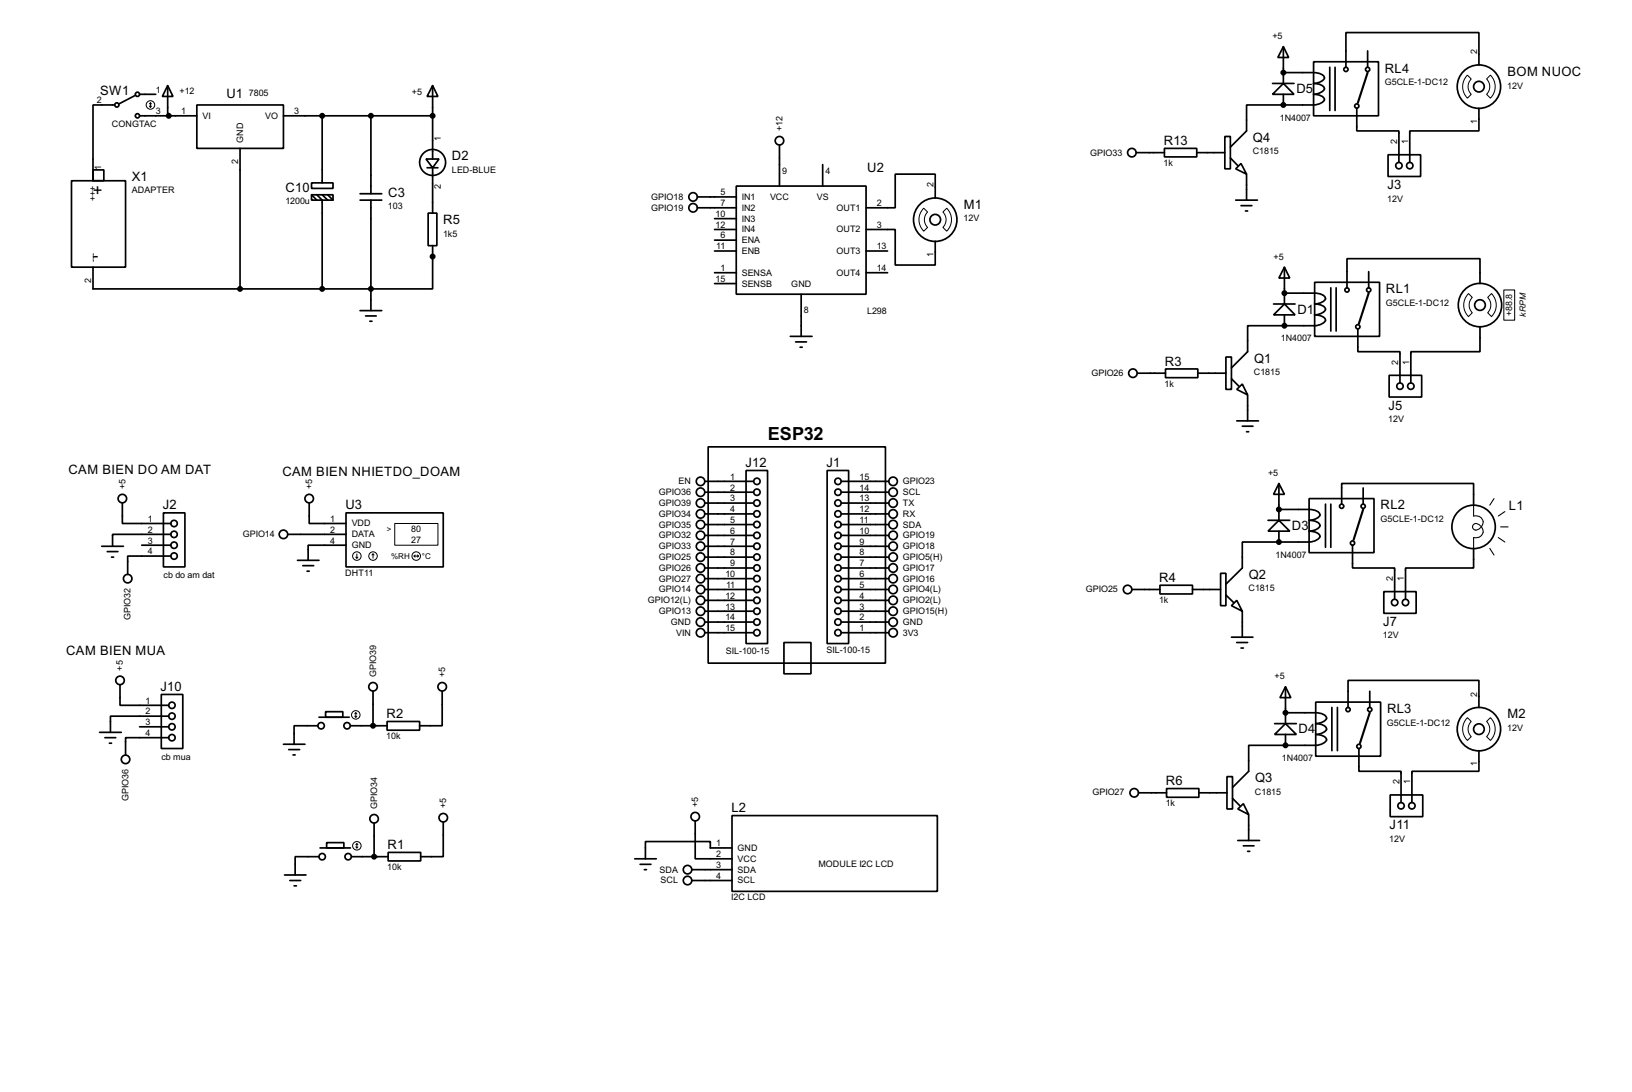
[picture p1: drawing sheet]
<svg xmlns="http://www.w3.org/2000/svg" width="383mm" height="256mm" viewBox="0 0 383 256" stroke-linecap="round" stroke-linejoin="round" font-family="sans-serif">
<g fill="none" stroke="#000" stroke-width=".4">
<path d="M299 19.6h5.1M301.6 19.6l2.5 2.6h-5.1zM301.6 11l1.2 2.5h-2.5zM301.6 17.1h7.7a2.08 2.08 0 0 1 1.9 1.2 2.67 2.67 0 0 1-2.5 1.3h.6a2.08 2.08 0 0 1 1.9 1.3 2.76 2.76 0 0 1-2.5 1.3h.6a2.08 2.08 0 0 1 1.9 1.2 2.75 2.75 0 0 1-2.5 1.3h-7.1M301.6 11v8.6M308.7 14.5h15.2v12.7h-15.2zM312.5 15.8v10.2M313.7 15.8v10.2M321.4 12v3.8M347.5 15.3v-7.6h-31.2v8.1M21.9 39.9h2.5v2.6h-2.5zM27 24.7h-5.1v17.8"/>
<path d="M31.8 22.4l-3.8 2M32.8 27.2h13.5M32.8 22.2h3.8M39.4 20.1l1.3 2.6h-2.5zM39.4 20.1v6.6h.3v.5M46.3 24.7h20.3v10.2h-20.3zM56.4 34.9v33M66.6 27.2h35.1M75.7 27.2v15.8M87.2 27.2v18.3M100.1 37.4h3.1l-1.5 2zM100.4 39.4h2.5"/>
<path d="M101.7 20.1l1.2 2.6h-2.5zM101.7 20.1v17.3M101.7 39.4v10.7M183.2 34.1v9.6M193.3 38.7v5M267 35.9h6.6M273.6 34.9h7.6v2h-7.6zM281.2 35.9h6.6M287.8 32.1h1.3v7.6h-1.3zM289.1 37.1l1.8 1.8M290.4 39.7l1.2-1.3 1.3 2.5zM301.6 24.7h-8.7v6.1l-3.8 3.8"/>
<path d="M301.6 22.2v2.5M318.8 25.5v5.3h9.9v7.4M326.2 36.4h7.6v5.1h-7.6zM347.5 25.5v5.3h-16.2v7.4M16.8 42.5h12.7v20.3h-12.7zM73.2 43h5.1v1.3h-5.1zM73.2 45.8h5.1v1.2h-5.1zM73.2 45.8l1.3 1.2M74.5 45.8l1.2 1.2v20.9M75.7 45.8l1.3 1.2M77 45.8l1.3 1.2M84.6 47h5.1"/>
<path d="M84.6 45.5h5.1M87.2 47v26M100.6 50.1h2.1v7.6h-2.1zM101.7 57.7v10.2h-79.8v-5.1M163.9 46.3h9.1M163.9 48.8h9.1M167.9 56.4h5.1M167.9 53.9h5.1M167.9 59h5.1M167.9 51.4h5.1M173 43.7h30.5v25.4h-30.5zM203.5 53.9h6.9v8.4h9.4v-5.6"/>
<path d="M203.5 59h5.1M219.8 46.5v-5.6h-9.4v7.9h-6.9M290.4 47h5.1M291.6 48.3h2.6M292.7 49.6h.5M292.9 40.9v6.1M84.6 73h5.1M85.9 74.2h2.5M86.9 75.5h.5M167.9 64.1h5.1M167.9 66.6h5.1M185.7 79h5.1"/>
<path d="M188.3 69.1v9.9M203.5 64.1h5.1M299.3 71.4h5M301.8 71.4l2.5 2.6h-5zM301.8 62.8l1.3 2.5h-2.6zM301.8 76.5h-8.6v6.1l-3.8 3.8M301.8 68.9h7.7a2.04 2.04 0 0 1 2 1.3 2.75 2.75 0 0 1-2.6 1.2h.6a2.08 2.08 0 0 1 2 1.3 2.67 2.67 0 0 1-2.6 1.3h.6a2.08 2.08 0 0 1 2 1.2 2.76 2.76 0 0 1-2.6 1.3h-7.1M301.8 62.8v8.6M301.8 74v2.5M308.9 66.3h15.3v12.7h-15.3zM312.7 67.6v10.2M314 67.6v10.2"/>
<path d="M319.1 77.3v5.3h9.9v7.4M321.6 63.8v3.8M347.8 76.8v5.8h-16.3v7.4M347.8 66.6v-5.8h-31.3v6.8M187 80.3h2.5M188 81.6h.5M267.3 87.7h6.6M273.9 86.7h7.6v2h-7.6zM281.5 87.7h6.6M288.1 83.9h1.3v7.6h-1.3zM289.4 89l1.7 1.7M290.6 91.5l1.3-1.3 1.3 2.6z"/>
<path d="M290.6 98.9h5.1M293.2 92.8v6.1M326.4 88.2h7.7v5.1h-7.7zM28.8 118.2v4.8h11.4M72.7 118.2v4.8h8.6M165.7 113.1h11.4M165.7 115.6h11.4M165.7 118.2h11.4M166.4 105h41.7v50.8h-41.7zM175.3 110.5h5.1v40.7h-5.1zM194.4 110.5h5v40.7h-5zM197.7 113.1h11.1"/>
<path d="M197.7 115.6h11.1M197.7 118.2h11.1M291.9 100.1h2.5M292.9 101.4h.5M300.5 113.6l1.3 2.5h-2.5zM300.5 119.7h7.1a2.27 2.27 0 0 1 2.6 1.3 2.68 2.68 0 0 1-2.6 1.2h.6a2.03 2.03 0 0 1 2 1.3 2.61 2.61 0 0 1-2.6 1.3h.6a2.03 2.03 0 0 1 2 1.2 2.7 2.7 0 0 1-2.6 1.3h-7.1M300.5 113.6v8.6M307.6 117.1h15.3v12.7h-15.3zM311.5 118.4v10.2M312.7 118.4v10.2M315.3 118.4v-4.8h31v5.1M320.3 114.6v3.8"/>
<path d="M23.9 128.3h5.1M25.2 129.6h2.5M26.2 130.9h.5M33.3 128.1h6.9M38.4 120.5h5.1v12.7h-5.1zM40.2 130.6h-10.2v4.3M40.2 125.5h-13.7v2.8M67.6 125.5h13.7M69.9 131.6h5.1M71.2 132.9h2.5M72.2 134.2h.5M81.3 120.5h22.9v12.7h-22.9z"/>
<path d="M81.3 128.1h-8.9v3.5M165.7 120.7h11.4M165.7 123.2h11.4M165.7 125.8h11.4M165.7 128.3h11.4M165.7 130.9h11.4M165.7 133.4h11.4M165.7 135.9h11.4M165.7 138.5h11.4M197.7 120.7h11.1M197.7 123.2h11.1M197.7 125.8h11.1"/>
<path d="M197.7 128.3h11.1M197.7 130.9h11.1M197.7 133.4h11.1M197.7 135.9h11.1M197.7 138.5h11.1M266 138.5h6.6M272.6 137.5h7.6v2h-7.6zM280.2 138.5h6.6M286.8 134.7h1.3v7.6h-1.3zM288.1 139.8l1.8 1.7M298 122.2h5.1M300.5 122.2l2.6 2.6h-5.1z"/>
<path d="M300.5 127.3h-8.6v6.1l-3.8 3.8M300.5 124.8v2.5M317.8 128.1v5.3h9.9v7.4M325.2 139h7.6v5.1h-7.6zM346.3 128.8v4.6h-16v7.4M165.7 141h11.4M165.7 143.6h11.4M165.7 146.1h11.4M165.7 148.6h11.4M184.2 150.9h6.4v7.4h-6.4zM197.7 141h11.1M197.7 143.6h11.1"/>
<path d="M197.7 146.1h11.1M197.7 148.6h11.1M289.4 142.3l1.2-1.3 1.3 2.6zM289.4 149.7h5M290.6 150.9h2.6M291.6 152.2h.6M291.9 143.6v6.1M23.4 172h5.1M24.7 173.3h2.5M25.7 174.6h.5M28.2 160.8v4.9h11.5M32.8 170.7h6.9"/>
<path d="M37.9 163.1h5.1v12.7h-5.1zM39.7 173.3h-10.2v4M39.7 168.2h-13.7v3.8M66.6 174.8h5.1M67.9 176.1h2.5M68.9 177.3h.5M74.7 170.5h-5.6v4.3M75 168.5h7.1M76.5 167.2h4.1v1.3h-4.1zM82.4 170.5h8.6M87.7 162.4v8.1M91 169.5h7.6v2h-7.6z"/>
<path d="M103.9 162.4v8.1h-5.3M299.5 170h5.1M302.1 170l2.5 2.5h-5.1zM302.1 161.3l1.2 2.6h-2.5zM302.1 175.1h-8.7v6.1l-3.8 3.8M302.1 167.4h7.7a2.04 2.04 0 0 1 1.9 1.3 2.75 2.75 0 0 1-2.5 1.3h.6a2.04 2.04 0 0 1 1.9 1.3 2.75 2.75 0 0 1-2.5 1.2h.6a2.08 2.08 0 0 1 1.9 1.3 2.76 2.76 0 0 1-2.5 1.3h-7.1M302.1 161.3v8.7M302.1 172.5v2.6M309.2 164.9h15.2v12.7h-15.2zM313 166.2v10.1M314.3 166.2v10.1M316.8 166.2v-6.4h30.7v6.4"/>
<path d="M319.3 175.8v5.4h9.9v7.3M321.9 162.4v3.8M347.5 176.3v4.9h-15.7v7.3M75.2 199.2h7.2M76.8 197.9h4v1.3h-4zM87.9 193.3v7.9M104.2 193.1v8.1h-5.3M163.4 192.8v8.9h8.6M172 191.6h48.3v17.8h-48.3zM172 199.2h-5.1v-1.5h-15.2v4M267.5 186.2h6.6M274.1 185.2h7.6v2.1h-7.6z"/>
<path d="M281.7 186.2h6.6M288.3 182.4h1.3v7.6h-1.3zM289.6 187.5l1.8 1.8M290.9 190l1.3-1.2 1.2 2.5zM290.9 197.4h5.1M292.2 198.7h2.5M293.2 200h.5M293.4 191.3v6.1M326.7 186.7h7.6v5.1h-7.6zM66.9 205.5h5M68.1 206.8h2.6M69.1 208.1h.6"/>
<path d="M75 201.2h-5.6v4.3M82.6 201.2h8.6M91.2 200.2h7.7v2h-7.7zM149.2 201.7h5M150.4 203h2.6M151.4 204.3h.5M162.6 204.3h9.4M162.6 206.8h9.4"/>
<circle cx="316.2" cy="16.3" r=".5"/>
<circle cx="321.3" cy="16.3" r=".5"/>
<circle cx="27.4" cy="24.7" r=".5"/>
<circle cx="32.3" cy="22.2" r=".5"/>
<circle cx="32.3" cy="27.2" r=".5"/>
<circle cx="101.6" cy="38.2" r="3.1"/>
<circle cx="183.1" cy="33.1" r="1"/>
<circle cx="265.9" cy="35.9" r="1"/>
<circle cx="318.8" cy="24.9" r=".5"/>
<circle cx="328.7" cy="38.9" r=".75"/>
<circle cx="331.2" cy="38.9" r=".75"/>
<circle cx="347.5" cy="20.4" r="5.1"/>
<circle cx="347.5" cy="20.4" r="1.25"/>
<circle cx="162.8" cy="48.8" r="1"/>
<circle cx="162.8" cy="46.3" r="1"/>
<circle cx="219.7" cy="51.6" r="5.1"/>
<circle cx="219.7" cy="51.6" r="1.25"/>
<circle cx="316.5" cy="68.1" r=".5"/>
<circle cx="319" cy="76.8" r=".5"/>
<circle cx="321.6" cy="68.1" r=".5"/>
<circle cx="347.7" cy="71.7" r="5.1"/>
<circle cx="347.7" cy="71.7" r="1.25"/>
<circle cx="266.2" cy="87.7" r="1"/>
<circle cx="328.9" cy="90.7" r=".75"/>
<circle cx="331.5" cy="90.7" r=".75"/>
<circle cx="28.7" cy="117.1" r="1"/>
<circle cx="72.6" cy="117.1" r="1"/>
<circle cx="164.6" cy="115.6" r="1"/>
<circle cx="164.6" cy="118.2" r="1"/>
<circle cx="164.6" cy="113.1" r="1"/>
<circle cx="177.8" cy="118.2" r=".75"/>
<circle cx="177.8" cy="113.1" r=".75"/>
<circle cx="177.8" cy="115.6" r=".75"/>
<circle cx="196.9" cy="113.1" r=".75"/>
<circle cx="196.9" cy="118.2" r=".75"/>
<circle cx="196.9" cy="115.6" r=".75"/>
<circle cx="209.8" cy="113.1" r="1"/>
<circle cx="209.8" cy="118.2" r="1"/>
<circle cx="209.8" cy="115.6" r="1"/>
<circle cx="315.2" cy="118.9" r=".5"/>
<circle cx="320.3" cy="118.9" r=".5"/>
<circle cx="30" cy="135.9" r="1"/>
<circle cx="40.9" cy="125.5" r=".75"/>
<circle cx="40.9" cy="128.1" r=".75"/>
<circle cx="40.9" cy="123" r=".75"/>
<circle cx="40.9" cy="130.6" r=".75"/>
<circle cx="66.6" cy="125.5" r="1"/>
<circle cx="164.6" cy="120.7" r="1"/>
<circle cx="164.6" cy="130.9" r="1"/>
<circle cx="164.6" cy="125.8" r="1"/>
<circle cx="164.6" cy="133.4" r="1"/>
<circle cx="164.6" cy="135.9" r="1"/>
<circle cx="164.6" cy="138.5" r="1"/>
<circle cx="164.6" cy="123.2" r="1"/>
<circle cx="164.6" cy="128.3" r="1"/>
<circle cx="177.8" cy="120.7" r=".75"/>
<circle cx="177.8" cy="123.2" r=".75"/>
<circle cx="177.8" cy="130.9" r=".75"/>
<circle cx="177.8" cy="128.3" r=".75"/>
<circle cx="177.8" cy="138.5" r=".75"/>
<circle cx="177.8" cy="133.4" r=".75"/>
<circle cx="177.8" cy="125.8" r=".75"/>
<circle cx="177.8" cy="135.9" r=".75"/>
<circle cx="196.9" cy="135.9" r=".75"/>
<circle cx="196.9" cy="133.4" r=".75"/>
<circle cx="196.9" cy="138.5" r=".75"/>
<circle cx="196.9" cy="130.9" r=".75"/>
<circle cx="196.9" cy="125.8" r=".75"/>
<circle cx="196.9" cy="128.3" r=".75"/>
<circle cx="196.9" cy="123.2" r=".75"/>
<circle cx="196.9" cy="120.7" r=".75"/>
<circle cx="209.8" cy="128.3" r="1"/>
<circle cx="209.8" cy="123.2" r="1"/>
<circle cx="209.8" cy="120.7" r="1"/>
<circle cx="209.8" cy="130.9" r="1"/>
<circle cx="209.8" cy="125.8" r="1"/>
<circle cx="209.8" cy="133.4" r="1"/>
<circle cx="209.8" cy="135.9" r="1"/>
<circle cx="209.8" cy="138.5" r="1"/>
<circle cx="264.9" cy="138.5" r="1"/>
<circle cx="317.8" cy="127.6" r=".5"/>
<circle cx="346.2" cy="123.8" r="5.1"/>
<circle cx="28.2" cy="159.8" r="1"/>
<circle cx="164.6" cy="143.6" r="1"/>
<circle cx="164.6" cy="148.6" r="1"/>
<circle cx="164.6" cy="146.1" r="1"/>
<circle cx="164.6" cy="141" r="1"/>
<circle cx="177.8" cy="146.1" r=".75"/>
<circle cx="177.8" cy="141" r=".75"/>
<circle cx="177.8" cy="143.6" r=".75"/>
<circle cx="177.8" cy="148.6" r=".75"/>
<circle cx="196.9" cy="148.6" r=".75"/>
<circle cx="196.9" cy="143.6" r=".75"/>
<circle cx="196.9" cy="141" r=".75"/>
<circle cx="196.9" cy="146.1" r=".75"/>
<circle cx="209.8" cy="148.6" r="1"/>
<circle cx="209.8" cy="143.6" r="1"/>
<circle cx="209.8" cy="146.1" r="1"/>
<circle cx="209.8" cy="141" r="1"/>
<circle cx="327.7" cy="141.5" r=".75"/>
<circle cx="330.2" cy="141.5" r=".75"/>
<circle cx="29.5" cy="178.4" r="1"/>
<circle cx="40.4" cy="168.2" r=".75"/>
<circle cx="40.4" cy="170.7" r=".75"/>
<circle cx="40.4" cy="173.3" r=".75"/>
<circle cx="40.4" cy="165.7" r=".75"/>
<circle cx="75.4" cy="170.5" r=".75"/>
<circle cx="81.5" cy="170.5" r=".75"/>
<circle cx="87.6" cy="161.3" r="1"/>
<circle cx="103.9" cy="161.3" r="1"/>
<circle cx="316.7" cy="166.7" r=".5"/>
<circle cx="319.3" cy="175.3" r=".5"/>
<circle cx="321.8" cy="166.7" r=".5"/>
<circle cx="347.5" cy="171.3" r="5.1"/>
<circle cx="347.5" cy="171.3" r="1.25"/>
<circle cx="87.9" cy="192.3" r="1"/>
<circle cx="104.1" cy="192.1" r="1"/>
<circle cx="163.3" cy="191.8" r="1"/>
<circle cx="266.5" cy="186.2" r="1"/>
<circle cx="329.2" cy="189.3" r=".75"/>
<circle cx="331.7" cy="189.3" r=".75"/>
<circle cx="75.7" cy="201.2" r=".75"/>
<circle cx="81.8" cy="201.2" r=".75"/>
<circle cx="161.5" cy="206.8" r="1"/>
<circle cx="161.5" cy="204.3" r="1"/>
</g>
<g fill="#000">
<circle cx="301.6" cy="17.1" r=".2"/>
<circle cx="301.6" cy="24.7" r=".2"/>
<circle cx="101.7" cy="60.3" r=".2"/>
<circle cx="301.8" cy="68.9" r=".2"/>
<circle cx="301.8" cy="76.5" r=".2"/>
<circle cx="300.5" cy="119.7" r=".2"/>
<circle cx="300.5" cy="127.3" r=".2"/>
<circle cx="302.1" cy="175.1" r=".2"/>
<circle cx="302.1" cy="167.4" r=".2"/>
</g>
<g fill="#000" stroke="#000" stroke-width=".4">
<circle cx="301.5" cy="17.1" r=".5"/>
<circle cx="39.6" cy="27.2" r=".5"/>
<circle cx="75.7" cy="27.2" r=".5"/>
<circle cx="87.1" cy="27.2" r=".5"/>
<circle cx="101.6" cy="27.2" r=".5"/>
<circle cx="301.5" cy="24.7" r=".5"/>
<circle cx="56.4" cy="67.9" r=".5"/>
<circle cx="75.7" cy="67.9" r=".5"/>
<circle cx="87.1" cy="67.9" r=".5"/>
<circle cx="101.6" cy="60.3" r=".5"/>
<circle cx="301.8" cy="68.9" r=".5"/>
<circle cx="301.8" cy="76.5" r=".5"/>
<circle cx="300.5" cy="119.7" r=".5"/>
<circle cx="300.5" cy="127.3" r=".5"/>
<circle cx="87.6" cy="170.5" r=".5"/>
<circle cx="302" cy="167.4" r=".5"/>
<circle cx="302" cy="175.1" r=".5"/>
<circle cx="87.9" cy="201.2" r=".5"/>
</g>
<g fill="none" stroke="#000" stroke-width=".23">
<path d="M344.8 17.7l.9 .9a2.54 2.54 0 0 0 0 3.6l-.9 .9a3.8 3.8 0 0 1 0-5.4zM350.2 17.7a3.8 3.8 0 0 1 0 5.4l-.9-.9a2.54 2.54 0 0 0 0-3.6zM35.1 24.9l.3 .3M35.4 24.2v1M35.4 24.2l-.3 .2M35.4 24.2l.2 .2M35.6 24.9l-.2 .3M217.1 48.9l.9 .9a2.54 2.54 0 0 0 0 3.6l-.9 .9a3.8 3.8 0 0 1 0-5.4zM222.5 48.9a3.8 3.8 0 0 1 0 5.4l-.9-.9a2.54 2.54 0 0 0 0-3.6zM345.1 69l.9 .9a2.54 2.54 0 0 0 0 3.6l-.9 .9a3.8 3.8 0 0 1 0-5.4zM350.5 69a3.8 3.8 0 0 1 0 5.4l-.9-.9a2.54 2.54 0 0 0 0-3.6zM353.4 68.1h2.5v7.1h-2.5z"/>
<path d="M83.6 130.9l.3 .2M83.9 130.1v1M84.1 130.9l-.2 .2M87.7 130.1l-.3 .3M87.7 130.1l.2 .3M87.7 130.1v1M92.8 123h10.1v5.1h-10.1zM97.3 130.6h1.1M97.3 130.6l.3 .3M97.6 130.4l-.3 .2M98.1 130.4l.3 .2M98.4 130.6l-.3 .3"/>
<path d="M83.4 168.2l.2 .3M83.6 167.4v1.1M83.6 167.4l-.2 .3M83.6 167.4l.3 .3M83.9 168.2l-.3 .3M344.8 168.6l.9 .9a2.48 2.48 0 0 0 0 3.5l-.9 .9a3.7 3.7 0 0 1 0-5.3zM350.2 168.6a3.7 3.7 0 0 1 0 5.3l-.9-.9a2.48 2.48 0 0 0 0-3.5zM83.6 198.9l.3 .3M83.9 198.2v1M83.9 198.2l-.3 .2M83.9 198.2l.2 .2M84.1 198.9l-.2 .3"/>
<circle cx="35.3" cy="24.7" r="1"/>
<circle cx="83.8" cy="130.6" r="1"/>
<circle cx="87.6" cy="130.6" r="1"/>
<circle cx="97.8" cy="130.6" r="1"/>
<circle cx="83.6" cy="167.9" r="1"/>
<circle cx="83.8" cy="198.7" r="1"/>
</g>
<path d="M321.4 17.1l-2.3 7.1M321.6 68.9l-2.3 7.1M320.3 119.7l-2.2 7.1M321.9 167.4l-2.3 7.2" fill="none" stroke="#000" stroke-width=".5"/>
<path d="M346.3 118.7v2.5a1.68 1.68 0 0 1 2.2 1.2 1.68 1.68 0 0 1-1.4 2 .81 .81 0 0 1-1.1-.9 .81 .81 0 0 1 1.4-.3 1.65 1.65 0 0 1 1 2.1 1.65 1.65 0 0 1-2.1 1v2.5M351.1 117.1l-1 1.6M350.1 128.8l1 1.6M352.1 126.3l1.5 1M352.6 123.8h1.8M353.6 120.2l-1.5 1" fill="none" stroke="#000" stroke-width=".25"/>
<text font-size="4.8" x="180.4" y="103.4">ESP32</text>
<g font-size="4.4">
<text x="21.9" y="45.9">+</text>
<text x="21.9" y="61.2">-</text>
</g>
<g font-size="3.4">
<text x="325.4" y="17">RL4</text>
<text x="354.2" y="17.8">BOM NUOC</text>
<text x="23.5" y="22.3">SW1</text>
<text x="53.2" y="22.9">U1</text>
<text x="304.6" y="21.9">D5</text>
<text x="273.5" y="34">R13</text>
<text x="294.4" y="33.3">Q4</text>
<text x="106.2" y="37.7">D2</text>
<text x="203.8" y="40.3">U2</text>
<text x="31" y="42.4">X1</text>
<text x="67.1" y="45">C10</text>
<text x="91.2" y="46.2">C3</text>
<text x="326" y="44.4">J3</text>
<text x="104.2" y="52.6">R5</text>
<text x="226.5" y="49">M1</text>
<text x="325.7" y="68.8">RL1</text>
<text x="304.9" y="73.7">D1</text>
<text x="273.7" y="85.9">R3</text>
<text x="294.7" y="85.2">Q1</text>
<text x="326.3" y="96.2">J5</text>
<text x="16.1" y="111.3">CAM BIEN DO AM DAT</text>
<text x="66.4" y="111.8">CAM BIEN NHIETDO_DOAM</text>
<text x="175.2" y="109.7">J12</text>
<text x="194.2" y="109.7">J1</text>
<text x="38.3" y="119.6">J2</text>
<text x="81.2" y="119.6">U3</text>
<text x="324.4" y="119.7">RL2</text>
<text x="354.6" y="119.8">L1</text>
<text x="303.6" y="124.5">D3</text>
<text x="272.4" y="136.7">R4</text>
<text x="293.4" y="136">Q2</text>
<text x="325" y="147">J7</text>
<text x="15.6" y="153.9">CAM BIEN MUA</text>
<text x="37.7" y="162.3">J10</text>
<text x="325.9" y="167.4">RL3</text>
<text x="90.8" y="168.7">R2</text>
<text x="305.1" y="172.3">D4</text>
<text x="354.2" y="168.7">M2</text>
<text x="274" y="184.4">R6</text>
<text x="294.9" y="183.7">Q3</text>
<text x="171.9" y="190.8">L2</text>
<text x="326.5" y="194.7">J11</text>
<text x="91.1" y="199.4">R1</text>
</g>
<g font-size="2.4">
<text x="299" y="9.1">+5</text>
<text x="347.1" y="12.7" transform="rotate(-90 347.1 12.7)">2</text>
<text x="36.6" y="21.8">1</text>
<text x="42.2" y="22.1">+12</text>
<text x="58.5" y="22.6">7805</text>
<text x="96.8" y="22.3">+5</text>
<text x="325.4" y="20">G5CLE-1-DC12</text>
<text x="354.2" y="20.8">12V</text>
<text x="22.8" y="24.3">2</text>
<text x="26.3" y="29.8">CONGTAC</text>
<text x="36.6" y="26.8">3</text>
<text x="42.6" y="26.8">1</text>
<text x="47.6" y="27.9">VI</text>
<text x="62.3" y="27.9">VO</text>
<text x="69.1" y="26.8">3</text>
<text x="300.7" y="28.4">1N4007</text>
<text x="347.1" y="29.1" transform="rotate(-90 347.1 29.1)">1</text>
<text x="57.1" y="33.5" transform="rotate(-90 57.1 33.5)">GND</text>
<text x="103.6" y="33.1" transform="rotate(-90 103.6 33.1)">1</text>
<text x="183.9" y="30.7" transform="rotate(-90 183.9 30.7)">+12</text>
<text x="328.3" y="33.8" transform="rotate(-90 328.3 33.8)">2</text>
<text x="330.9" y="33.8" transform="rotate(-90 330.9 33.8)">1</text>
<text x="23.8" y="39.9" transform="rotate(-90 23.8 39.9)">1</text>
<text x="56" y="38.5" transform="rotate(-90 56 38.5)">2</text>
<text x="106.2" y="40.6">LED-BLUE</text>
<text x="183.8" y="40.8">9</text>
<text x="194" y="40.8">4</text>
<text x="256.2" y="36.6">GPIO33</text>
<text x="273.4" y="38.9">1k</text>
<text x="294.4" y="36.3">C1815</text>
<text x="22.6" y="47.3" transform="rotate(-90 22.6 47.3)">+++</text>
<text x="31" y="45.4">ADAPTER</text>
<text x="67.1" y="48">1200u</text>
<text x="103.6" y="44.4" transform="rotate(-90 103.6 44.4)">2</text>
<text x="153" y="46.9">GPIO18</text>
<text x="169.3" y="45.9">5</text>
<text x="174.3" y="46.9">IN1</text>
<text x="180.9" y="46.9">VCC</text>
<text x="191.9" y="46.9">VS</text>
<text x="219.4" y="44" transform="rotate(-90 219.4 44)">2</text>
<text x="326" y="47.3">12V</text>
<text x="91.2" y="49.2">103</text>
<text x="153" y="49.5">GPIO19</text>
<text x="168.2" y="50.9">10</text>
<text x="168.2" y="53.5">12</text>
<text x="169.3" y="48.4">7</text>
<text x="174.3" y="49.5">IN2</text>
<text x="174.3" y="52.1">IN3</text>
<text x="196.5" y="49.5">OUT1</text>
<text x="206" y="48.4">2</text>
<text x="206" y="53.5">3</text>
<text x="226.4" y="52">12V</text>
<text x="104.1" y="55.6">1k5</text>
<text x="168.3" y="58.6">11</text>
<text x="169.3" y="56">6</text>
<text x="174.3" y="57.1">ENA</text>
<text x="174.3" y="59.6">ENB</text>
<text x="174.3" y="54.6">IN4</text>
<text x="196.5" y="54.6">OUT2</text>
<text x="196.5" y="59.6">OUT3</text>
<text x="206" y="58.6">13</text>
<text x="22.6" y="61.5" transform="rotate(-90 22.6 61.5)">---</text>
<text x="169.3" y="63.6">1</text>
<text x="174.3" y="64.8">SENSA</text>
<text x="196.5" y="64.8">OUT4</text>
<text x="206" y="63.6">14</text>
<text x="219.4" y="60.3" transform="rotate(-90 219.4 60.3)">1</text>
<text x="299.3" y="61">+5</text>
<text x="21.5" y="66.4" transform="rotate(-90 21.5 66.4)">2</text>
<text x="168.2" y="66.2">15</text>
<text x="174.3" y="67.3">SENSB</text>
<text x="185.9" y="67.4">GND</text>
<text x="325.6" y="71.9">G5CLE-1-DC12</text>
<text x="188.9" y="73.6">8</text>
<text x="203.7" y="73.7">L298</text>
<text x="355.3" y="74.2" transform="rotate(-90 355.3 74.2)">+88.8</text>
<text x="301" y="80.2">1N4007</text>
<text x="256.4" y="88.4">GPIO26</text>
<text x="294.6" y="88.1">C1815</text>
<text x="328.6" y="85.7" transform="rotate(-90 328.6 85.7)">2</text>
<text x="331.1" y="85.7" transform="rotate(-90 331.1 85.7)">1</text>
<text x="273.7" y="90.8">1k</text>
<text x="326.2" y="99.2">12V</text>
<text x="159.4" y="113.8">EN</text>
<text x="171.6" y="112.7">1</text>
<text x="202" y="112.7">15</text>
<text x="212.1" y="113.8">GPIO23</text>
<text x="298" y="111.8">+5</text>
<text x="29.5" y="114.9" transform="rotate(-90 29.5 114.9)">+5</text>
<text x="73.4" y="114.9" transform="rotate(-90 73.4 114.9)">+5</text>
<text x="154.8" y="116.3">GPIO36</text>
<text x="154.8" y="118.9">GPIO39</text>
<text x="171.6" y="115.2">2</text>
<text x="171.6" y="117.8">3</text>
<text x="202" y="117.8">13</text>
<text x="202" y="115.2">14</text>
<text x="212.1" y="116.3">SCL</text>
<text x="212.1" y="118.9">TX</text>
<text x="34.7" y="122.6">1</text>
<text x="34.7" y="125.1">2</text>
<text x="77.6" y="125.1">2</text>
<text x="77.6" y="122.6">1</text>
<text x="82.6" y="123.7">VDD</text>
<text x="96.7" y="125">80</text>
<text x="154.8" y="121.4">GPIO34</text>
<text x="154.8" y="123.9">GPIO35</text>
<text x="171.6" y="120.3">4</text>
<text x="171.6" y="122.8">5</text>
<text x="171.6" y="125.4">6</text>
<text x="202" y="125.4">10</text>
<text x="202" y="122.8">11</text>
<text x="202" y="120.3">12</text>
<text x="212.1" y="121.4">RX</text>
<text x="212.1" y="123.9">SDA</text>
<text x="324.4" y="122.7">G5CLE-1-DC12</text>
<text x="34.7" y="127.7">3</text>
<text x="34.7" y="130.2">4</text>
<text x="57" y="126.2">GPIO14</text>
<text x="77.6" y="127.7">4</text>
<text x="82.6" y="126.2">DATA</text>
<text x="82.6" y="128.8">GND</text>
<text x="96.7" y="127.5">27</text>
<text x="154.8" y="126.5">GPIO32</text>
<text x="154.8" y="129">GPIO33</text>
<text x="154.8" y="131.6">GPIO25</text>
<text x="171.6" y="127.9">7</text>
<text x="171.6" y="130.5">8</text>
<text x="202" y="130.5">8</text>
<text x="202" y="127.9">9</text>
<text x="212.1" y="126.5">GPIO19</text>
<text x="212.1" y="129">GPIO18</text>
<text x="212.1" y="131.6">GPIO5(H)</text>
<text x="299.7" y="131">1N4007</text>
<text x="38.5" y="135.8">cb do am dat</text>
<text x="81.1" y="135.3">DHT11</text>
<text x="154.8" y="134.1">GPIO26</text>
<text x="154.8" y="136.6">GPIO27</text>
<text x="170.5" y="135.5">10</text>
<text x="171.6" y="133">9</text>
<text x="202" y="135.5">6</text>
<text x="202" y="133">7</text>
<text x="212.1" y="134.1">GPIO17</text>
<text x="212.1" y="136.6">GPIO16</text>
<text x="327.3" y="136.5" transform="rotate(-90 327.3 136.5)">2</text>
<text x="329.9" y="136.4" transform="rotate(-90 329.9 136.4)">1</text>
<text x="152.2" y="141.7">GPIO12(L)</text>
<text x="154.8" y="139.2">GPIO14</text>
<text x="170.5" y="140.6">12</text>
<text x="170.5" y="143.2">13</text>
<text x="170.6" y="138.1">11</text>
<text x="202" y="143.2">3</text>
<text x="202" y="140.6">4</text>
<text x="202" y="138.1">5</text>
<text x="212.1" y="139.2">GPIO4(L)</text>
<text x="212.1" y="141.7">GPIO2(L)</text>
<text x="255.1" y="139.2">GPIO25</text>
<text x="272.4" y="141.6">1k</text>
<text x="293.4" y="138.9">C1815</text>
<text x="30.7" y="145.7" transform="rotate(-90 30.7 145.7)">GPIO32</text>
<text x="154.8" y="144.3">GPIO13</text>
<text x="157.6" y="146.8">GND</text>
<text x="158.9" y="149.3">VIN</text>
<text x="170.5" y="145.7">14</text>
<text x="170.5" y="148.2">15</text>
<text x="202" y="148.2">1</text>
<text x="202" y="145.7">2</text>
<text x="212.1" y="149.3">3V3</text>
<text x="212.1" y="144.3">GPIO15(H)</text>
<text x="212.1" y="146.8">GND</text>
<text x="325" y="150">12V</text>
<text x="170.5" y="153.5">SIL-100-15</text>
<text x="194.2" y="153.3">SIL-100-15</text>
<text x="28.9" y="157.5" transform="rotate(-90 28.9 157.5)">+5</text>
<text x="88.4" y="159" transform="rotate(-90 88.4 159)">GPIO39</text>
<text x="104.6" y="159.1" transform="rotate(-90 104.6 159.1)">+5</text>
<text x="299.5" y="159.5">+5</text>
<text x="34.2" y="165.3">1</text>
<text x="34.2" y="167.8">2</text>
<text x="347.1" y="163.6" transform="rotate(-90 347.1 163.6)">2</text>
<text x="34.2" y="170.3">3</text>
<text x="34.2" y="172.9">4</text>
<text x="90.8" y="173.6">10k</text>
<text x="325.9" y="170.4">G5CLE-1-DC12</text>
<text x="354.2" y="171.7">12V</text>
<text x="38" y="178.4">cb mua</text>
<text x="301.2" y="178.8">1N4007</text>
<text x="328.8" y="184.2" transform="rotate(-90 328.8 184.2)">2</text>
<text x="331.4" y="184.2" transform="rotate(-90 331.4 184.2)">1</text>
<text x="347.1" y="180" transform="rotate(-90 347.1 180)">1</text>
<text x="30.2" y="188.1" transform="rotate(-90 30.2 188.1)">GPIO36</text>
<text x="88.6" y="190" transform="rotate(-90 88.6 190)">GPIO34</text>
<text x="104.8" y="189.8" transform="rotate(-90 104.8 189.8)">+5</text>
<text x="164.1" y="189.5" transform="rotate(-90 164.1 189.5)">+5</text>
<text x="256.7" y="186.7">GPIO27</text>
<text x="273.9" y="189.4">1k</text>
<text x="294.9" y="186.7">C1815</text>
<text x="326.5" y="197.7">12V</text>
<text x="168.3" y="198.8">1</text>
<text x="168.3" y="201.3">2</text>
<text x="168.3" y="203.9">3</text>
<text x="173.3" y="199.9">GND</text>
<text x="173.3" y="202.4">VCC</text>
<text x="192.3" y="203.6">MODULE I2C LCD</text>
<text x="91" y="204.3">10k</text>
<text x="155" y="205">SDA</text>
<text x="155.2" y="207.5">SCL</text>
<text x="168.3" y="206.4">4</text>
<text x="173.3" y="205">SDA</text>
<text x="173.3" y="207.5">SCL</text>
<text x="171.8" y="211.5">I2C LCD</text>
</g>
<text font-size="2.3" x="358.6" y="74.4" transform="rotate(-90 358.6 74.4)">kRPM</text>
<g font-size="2.1">
<text x="90.9" y="124.9">&gt;</text>
<text x="91.9" y="131.2">%RH</text>
<text x="99.2" y="131.2">°C</text>
</g>
</svg>
